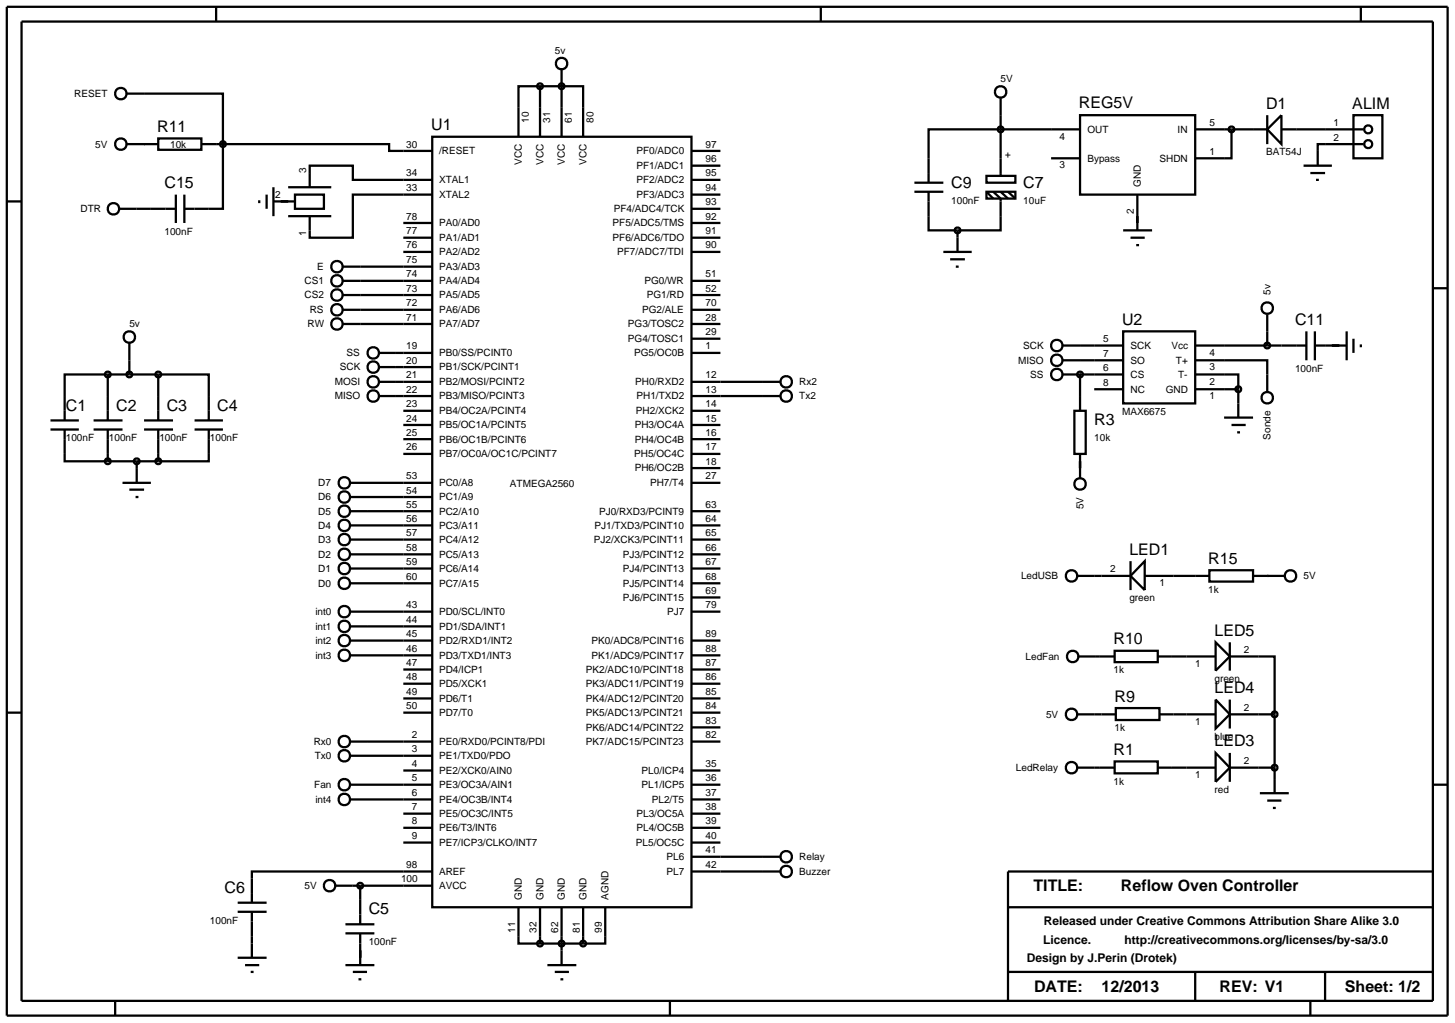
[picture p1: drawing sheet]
<svg xmlns="http://www.w3.org/2000/svg" width="257mm" height="180mm" viewBox="0 0 257 180" stroke-linecap="round" stroke-linejoin="round" font-family="sans-serif">
<g fill="none" stroke="#000" stroke-width=".4">
<path d="M1.2 1.2h254v177.8h-254zM3.8 3.8h248.8v172.6h-248.8zM22.3 16.5h17v8.9M38.1 1.2v2.6M95.2 15.2h-3.8v8.9M95.2 15.2h7.6v8.9M95.2 15.2v8.9M99 12.2v11.9M144.7 1.2v2.6M176.4 17.3v13.7M239.9 1.2v2.6M1.2 35.5h2.6"/>
<path d="M21.1 36.8h9.9M22.3 25.4h5.6M27.9 24.4h7.6v2h-7.6zM31 34.3v5M32.5 34.3v5M35.5 25.4h3.8M39.3 25.4h29.3v1.2h7.6M39.3 25.4v11.4h-6.8M45.7 35.3v.5M47 34.3v2.5M48.2 35.5h3.8M48.2 33v5.1"/>
<path d="M50.8 38.1h7.6M50.8 33h7.6M52 34.3h5.1v2.5h-5.1zM71.1 39.3h5.1M76.2 24.1h45.7v135.8h-45.7zM76.2 34.3h-14v7.6h-7.6v-3.8M76.2 31.7h-14v-2.5h-7.6v3.8M121.9 36.8h5.1M121.9 26.6h5.1M121.9 34.3h5.1M121.9 31.7h5.1M121.9 39.3h5.1"/>
<path d="M121.9 29.2h5.1M161.2 33.8h5.1M161.2 32.2h5.1M163.7 33.8v6.8h5.1M173.9 31h5.1v1.2h-5.1zM173.9 33.8h5.1v1.2h-5.1zM173.9 33.8l1.2 1.2M175.1 33.8l1.3 1.2v5.6h-7.6M176.4 33.8l1.3 1.2M177.7 33.8l1.3 1.2M185.3 27.9h5.1M190.4 20.3h20.3v14h-20.3z"/>
<path d="M190.4 22.8h-26.7v9.4M200.5 34.3v6.3M210.7 22.8h12.7M217.1 22.8v5.1h-6.4M223.4 20.3v5.1M225.9 20.3v5.1l-2.5-2.6zM225.9 22.8h14.5M229.8 29.2h5M231 30.5h2.6M232 31.7h.5M238.6 20.3h5.1v7.6h-5.1zM240.4 25.4h-8.1v3.8"/>
<path d="M60.4 47h15.8M60.4 49.5h15.8M60.4 52h15.8M60.4 54.6h15.8M60.4 57.1h15.8M71.1 44.4h5.1M71.1 41.9h5.1M121.9 49.5h5.1M121.9 52h5.1M121.9 54.6h5.1M121.9 57.1h5.1M121.9 59.7h5.1"/>
<path d="M121.9 44.4h5.1M121.9 41.9h5.1M166.3 44.4h5M167.5 45.7h2.6M168.5 47h.5M168.8 40.6v3.8M198 58.4h12.7v12.7h-12.7zM198 40.6h5.1M199.3 41.9h2.5M200.3 43.2h.5M223.4 55.4v5.5M230.3 58.4v5.1"/>
<path d="M231.8 58.4v5.1M237.4 58.4v5.1M238.6 59.7v2.5M252.6 50.8h2.6M8.9 75.7h5M8.9 74.1h5M11.4 75.7v5.6h7.6M16.5 75.7h5.1M16.5 74.1h5.1M19 66h-7.6v8.1M19 66v8.1M19 75.7v5.6"/>
<path d="M19 66h8.9M22.8 60.4v5.6M25.4 75.7h5.1M25.4 74.1h5.1M27.9 66h8.9v8.1M27.9 66v8.1M27.9 75.7v5.6M34.3 75.7h5M34.3 74.1h5M36.8 75.7v5.6h-8.9M66.8 67.3h9.4M66.8 69.8h9.4"/>
<path d="M66.8 62.2h9.4M66.8 64.7h9.4M71.1 72.4h5.1M71.1 74.9h5.1M71.1 77.4h5.1M121.9 67.3h15.6M121.9 69.8h15.6M121.9 62.2h5.1M121.9 72.4h5.1M121.9 74.9h5.1M121.9 77.4h5.1M187.3 66h10.7"/>
<path d="M187.3 60.9h10.7M187.3 63.5h10.7M189.4 72.4h2v7.6h-2zM190.4 66v6.4M192.9 68.6h5.1M210.7 66h7.6v2.6M210.7 63.5h12.7v5.6M210.7 68.6h7.6M210.7 60.9h19.6M215.8 73.6h5.1M217.1 74.9h2.5M218.1 76.2h.5"/>
<path d="M218.3 68.6v5M231.8 60.9h5.6M239.9 60.7v.5M19 81.3h8.9M21.6 85.1h5M22.8 86.3h2.6M23.9 87.6h.5M24.1 81.3v3.8M61.7 85.1h14.5M61.7 87.6h14.5M61.7 90.1h14.5M61.7 92.6h14.5"/>
<path d="M61.7 95.1h14.5M61.7 97.7h14.5M71.1 80h5.1M121.9 85.1h5.1M121.9 90.1h5.1M121.9 92.6h5.1M121.9 95.1h5.1M121.9 97.7h5.1M121.9 80h5.1M121.9 82.5h5.1M190.4 80v4.3M199.3 98.9v5.1"/>
<path d="M201.8 98.9v5.1l-2.5-2.5zM61.7 100.2h14.5M61.7 102.8h14.5M61.7 107.8h14.5M61.7 110.4h14.5M61.7 112.9h14.5M61.7 115.5h14.5M71.1 118h5.1M121.9 100.2h5.1M121.9 102.8h5.1M121.9 107.8h5.1M121.9 112.9h5.1"/>
<path d="M121.9 115.5h5.1M121.9 118h5.1M121.9 105.3h5.1M189.9 101.5h9.4M190.1 115.7h6.4M196.5 114.7h7.6v2h-7.6zM201.8 101.5h11.4M204.1 115.7h10.2M213.2 100.5h7.7v2h-7.7zM214.3 113.2l2.5 2.5-2.5 2.5zM216.8 115.7h7.9v10.2M216.8 113.2v5"/>
<path d="M220.9 101.5h5.5M1.2 125.6h2.6M61.7 130.7h14.5M61.7 133.2h14.5M61.7 138.3h14.5M71.1 135.8h5.1M71.1 120.5h5.1M71.1 123.1h5.1M71.1 125.6h5.1M121.9 130.7h5.1M121.9 138.3h5.1M121.9 135.8h5.1"/>
<path d="M121.9 120.5h5.1M121.9 123.1h5.1M121.9 125.6h5.1M121.9 128.2h5.1M189.9 135.3h6.6M189.9 125.9h6.8M196.5 134.2h7.6v2.1h-7.6zM196.7 124.8h7.7v2.1h-7.7zM204.1 135.3h10.2M204.4 125.9h9.9M214.3 132.7l2.5 2.6-2.5 2.5zM214.3 123.3l2.5 2.6-2.5 2.5z"/>
<path d="M216.8 135.3h7.9M216.8 125.9h7.9M216.8 123.3v5.1M216.8 132.7v5.1M222.1 139.8h5.1M224.7 125.9v13.9M252.6 138.3h2.6M41.9 159.1h5.1M59.2 156.1h17M61.7 140.9h14.5M63.5 156.1v6.8M71.1 143.4h5.1"/>
<path d="M71.1 145.9h5.1M71.1 148.5h5.1M76.2 153.6h-31.8v5.5M91.4 159.9v6.4h3.8M95.2 159.9v6.4M99 159.9v10.2M102.8 159.9v6.4M106.7 159.9v6.4h-3.9M121.9 151h15.6M121.9 153.6h15.6M121.9 140.9h5.1M121.9 143.4h5.1"/>
<path d="M121.9 145.9h5.1M121.9 148.5h5.1M177.7 159.9h74.9M223.4 141.1h2.5M224.4 142.4h.5M252.6 153.6h-74.9v22.8M20.3 176.4v2.6M41.9 160.7h5.1M41.9 168.8h5.1M43.2 170.1h2.5M44.2 171.3h.5M44.4 160.7v8.1"/>
<path d="M60.9 170.1h5.1M60.9 164.5h5.1M60.9 162.9h5.1M62.2 171.3h2.5M63.2 172.6h.5M63.5 164.5v5.6M95.2 166.3h7.6M96.5 170.1h5.1M97.8 171.3h2.5M98.8 172.6h.5M118.1 176.4v2.6M177.7 171.3h74.9"/>
<path d="M210.7 171.3v5.1M231 176.4v2.6M233.6 171.3v5.1"/>
<circle cx="21.3" cy="16.5" r="1.01"/>
<circle cx="95.2" cy="15.2" r=".51"/>
<circle cx="99" cy="11.2" r="1.01"/>
<circle cx="99" cy="15.2" r=".51"/>
<circle cx="176.4" cy="16.2" r="1.01"/>
<circle cx="20" cy="36.8" r="1.01"/>
<circle cx="21.3" cy="25.4" r="1.01"/>
<circle cx="39.3" cy="25.4" r=".51"/>
<circle cx="176.4" cy="22.8" r=".51"/>
<circle cx="217.1" cy="22.8" r=".51"/>
<circle cx="241.2" cy="25.4" r=".7"/>
<circle cx="241.2" cy="22.8" r=".7"/>
<circle cx="22.8" cy="59.4" r="1.01"/>
<circle cx="59.4" cy="54.6" r="1.01"/>
<circle cx="59.4" cy="52" r="1.01"/>
<circle cx="59.4" cy="47" r="1.01"/>
<circle cx="59.4" cy="49.5" r="1.01"/>
<circle cx="59.4" cy="57.1" r="1.01"/>
<circle cx="168.8" cy="40.6" r=".51"/>
<circle cx="223.4" cy="54.3" r="1.01"/>
<circle cx="19" cy="66" r=".51"/>
<circle cx="22.8" cy="66" r=".51"/>
<circle cx="27.9" cy="66" r=".51"/>
<circle cx="65.8" cy="67.3" r="1.01"/>
<circle cx="65.8" cy="64.7" r="1.01"/>
<circle cx="65.8" cy="62.2" r="1.01"/>
<circle cx="65.8" cy="69.8" r="1.01"/>
<circle cx="138.6" cy="69.8" r="1.01"/>
<circle cx="138.6" cy="67.3" r="1.01"/>
<circle cx="186.3" cy="66" r="1.01"/>
<circle cx="186.3" cy="60.9" r="1.01"/>
<circle cx="186.3" cy="63.5" r="1.01"/>
<circle cx="190.4" cy="66" r=".51"/>
<circle cx="218.3" cy="68.6" r=".51"/>
<circle cx="223.4" cy="70.1" r="1.01"/>
<circle cx="223.4" cy="60.9" r=".51"/>
<circle cx="19" cy="81.3" r=".51"/>
<circle cx="24.1" cy="81.3" r=".51"/>
<circle cx="27.9" cy="81.3" r=".51"/>
<circle cx="60.7" cy="90.1" r="1.01"/>
<circle cx="60.7" cy="97.7" r="1.01"/>
<circle cx="60.7" cy="95.1" r="1.01"/>
<circle cx="60.7" cy="85.1" r="1.01"/>
<circle cx="60.7" cy="87.6" r="1.01"/>
<circle cx="60.7" cy="92.6" r="1.01"/>
<circle cx="190.4" cy="85.3" r="1.01"/>
<circle cx="60.7" cy="115.5" r="1.01"/>
<circle cx="60.7" cy="102.8" r="1.01"/>
<circle cx="60.7" cy="100.2" r="1.01"/>
<circle cx="60.7" cy="112.9" r="1.01"/>
<circle cx="60.7" cy="110.4" r="1.01"/>
<circle cx="60.7" cy="107.8" r="1.01"/>
<circle cx="188.9" cy="101.5" r="1.01"/>
<circle cx="189.1" cy="115.7" r="1.01"/>
<circle cx="227.5" cy="101.5" r="1.01"/>
<circle cx="60.7" cy="138.3" r="1.01"/>
<circle cx="60.7" cy="133.2" r="1.01"/>
<circle cx="60.7" cy="130.7" r="1.01"/>
<circle cx="188.9" cy="135.3" r="1.01"/>
<circle cx="188.9" cy="125.9" r="1.01"/>
<circle cx="224.7" cy="135.3" r=".51"/>
<circle cx="224.7" cy="125.9" r=".51"/>
<circle cx="58.1" cy="156.1" r="1.01"/>
<circle cx="60.7" cy="140.9" r="1.01"/>
<circle cx="63.5" cy="156.1" r=".51"/>
<circle cx="138.6" cy="153.6" r="1.01"/>
<circle cx="138.6" cy="151" r="1.01"/>
<circle cx="95.2" cy="166.3" r=".51"/>
<circle cx="99" cy="166.3" r=".51"/>
<circle cx="102.8" cy="166.3" r=".51"/>
</g>
<g font-size="2.8">
<text x="27.7" y="23.3">R11</text>
<text x="76" y="23">U1</text>
<text x="190.2" y="19.1">REG5V</text>
<text x="223.2" y="19.2">D1</text>
<text x="238.4" y="19.2">ALIM</text>
<text x="29" y="33.2">C15</text>
<text x="167.7" y="33.1">C9</text>
<text x="180.4" y="33.1">C7</text>
<text x="197.8" y="57.3">U2</text>
<text x="228.3" y="57.3">C11</text>
<text x="11.6" y="72.4">C1</text>
<text x="20.5" y="72.4">C2</text>
<text x="29.4" y="72.4">C3</text>
<text x="38.3" y="72.4">C4</text>
<text x="192.9" y="75">R3</text>
<text x="199.1" y="97.8">LED1</text>
<text x="213" y="99.4">R15</text>
<text x="196.3" y="113.6">R10</text>
<text x="214.1" y="112.1">LED5</text>
<text x="196.5" y="123.7">R9</text>
<text x="214.1" y="122.2">LED4</text>
<text x="214.1" y="131.6">LED3</text>
<text x="196.3" y="133.1">R1</text>
<text x="39.6" y="157.4">C6</text>
<text x="65" y="161.2">C5</text>
<text x="182.2" y="157">TITLE:</text>
<text x="197.6" y="157">Reflow Oven Controller</text>
<text x="182.3" y="174.8">DATE:</text>
<text x="194.2" y="174.8">12/2013</text>
<text x="215" y="174.8">REV: V1</text>
<text x="237.1" y="174.8">Sheet: 1/2</text>
</g>
<g font-size="2.1">
<text x="183.9" y="166.3">Licence.</text>
<text x="184" y="163">Released under Creative Commons Attribution Share Alike 3.0</text>
<text x="198.3" y="166.3">http://creativecommons.org/licenses/by-sa/3.0</text>
<text x="181" y="169.6">Design by J.Perin (Drotek)</text>
</g>
<g font-size="1.8">
<text x="97.8" y="9.5">5v</text>
<text x="13.1" y="17.1">RESET</text>
<text x="176.4" y="14.5">5V</text>
<text x="93.2" y="21.6" transform="rotate(-90 93.2 21.6)">10</text>
<text x="97" y="21.6" transform="rotate(-90 97 21.6)">31</text>
<text x="100.8" y="21.6" transform="rotate(-90 100.8 21.6)">61</text>
<text x="104.6" y="21.6" transform="rotate(-90 104.6 21.6)">80</text>
<text x="191.7" y="23.4">OUT</text>
<text x="207.6" y="23.4">IN</text>
<text x="213.2" y="22.2">5</text>
<text x="235.1" y="22.2">1</text>
<text x="16.8" y="26">5V</text>
<text x="30" y="26.1">10k</text>
<text x="71.6" y="26">30</text>
<text x="77.4" y="27.2">/RESET</text>
<text x="92" y="29.1" transform="rotate(-90 92 29.1)">VCC</text>
<text x="95.8" y="29.1" transform="rotate(-90 95.8 29.1)">VCC</text>
<text x="99.6" y="29.1" transform="rotate(-90 99.6 29.1)">VCC</text>
<text x="103.4" y="29.1" transform="rotate(-90 103.4 29.1)">VCC</text>
<text x="112.2" y="29.8">PF1/ADC1</text>
<text x="112.2" y="27.2">PF0/ADC0</text>
<text x="124.4" y="28.6">96</text>
<text x="124.4" y="26">97</text>
<text x="178.2" y="27.9" transform="rotate(-90 178.2 27.9)">+</text>
<text x="186.8" y="24.6">4</text>
<text x="186.8" y="29.7">3</text>
<text x="191.7" y="28.5">Bypass</text>
<text x="204.4" y="28.5">SHDN</text>
<text x="213.2" y="27.3">1</text>
<text x="223.2" y="27.4">BAT54J</text>
<text x="235.1" y="24.8">2</text>
<text x="48.5" y="34.9">2</text>
<text x="54" y="30.5" transform="rotate(-90 54 30.5)">3</text>
<text x="71.6" y="33.7">33</text>
<text x="71.6" y="31.1">34</text>
<text x="77.4" y="34.9">XTAL2</text>
<text x="77.4" y="32.3">XTAL1</text>
<text x="112.2" y="34.9">PF3/ADC3</text>
<text x="112.2" y="32.3">PF2/ADC2</text>
<text x="124.4" y="33.7">94</text>
<text x="124.4" y="31.1">95</text>
<text x="167.7" y="35.9">100nF</text>
<text x="180.4" y="35.9">10uF</text>
<text x="201.1" y="33" transform="rotate(-90 201.1 33)">GND</text>
<text x="14.2" y="37.4">DTR</text>
<text x="29" y="41.4">100nF</text>
<text x="54" y="41.6" transform="rotate(-90 54 41.6)">1</text>
<text x="71.6" y="41.3">77</text>
<text x="71.6" y="38.7">78</text>
<text x="77.4" y="39.9">PA0/AD0</text>
<text x="108" y="39.9">PF5/ADC5/TMS</text>
<text x="108.2" y="37.4">PF4/ADC4/TCK</text>
<text x="124.4" y="41.3">91</text>
<text x="124.4" y="38.7">92</text>
<text x="124.4" y="36.2">93</text>
<text x="199.9" y="37.8" transform="rotate(-90 199.9 37.8)">2</text>
<text x="55.9" y="47.6">E</text>
<text x="71.6" y="46.4">75</text>
<text x="71.6" y="43.8">76</text>
<text x="77.4" y="47.6">PA3/AD3</text>
<text x="77.4" y="45">PA2/AD2</text>
<text x="77.4" y="42.5">PA1/AD1</text>
<text x="108" y="42.5">PF6/ADC6/TDO</text>
<text x="108.8" y="45">PF7/ADC7/TDI</text>
<text x="124.4" y="43.8">90</text>
<text x="53.7" y="50.1">CS1</text>
<text x="53.7" y="52.6">CS2</text>
<text x="71.6" y="54">72</text>
<text x="71.6" y="51.4">73</text>
<text x="71.6" y="48.9">74</text>
<text x="77.4" y="52.6">PA5/AD5</text>
<text x="77.4" y="50.1">PA4/AD4</text>
<text x="113.6" y="50.1">PG0/WR</text>
<text x="114" y="52.6">PG1/RD</text>
<text x="124.4" y="48.9">51</text>
<text x="124.4" y="51.4">52</text>
<text x="124.4" y="54">70</text>
<text x="224" y="52" transform="rotate(-90 224 52)">5v</text>
<text x="22.8" y="57.7">5v</text>
<text x="54.2" y="57.7">RW</text>
<text x="54.6" y="55.2">RS</text>
<text x="71.6" y="56.5">71</text>
<text x="77.4" y="57.7">PA7/AD7</text>
<text x="77.4" y="55.2">PA6/AD6</text>
<text x="110.7" y="57.7">PG3/TOSC2</text>
<text x="113.2" y="55.2">PG2/ALE</text>
<text x="124.4" y="56.5">28</text>
<text x="124.4" y="59.1">29</text>
<text x="59.9" y="65.3">SCK</text>
<text x="61.1" y="62.8">SS</text>
<text x="71.6" y="61.6">19</text>
<text x="71.6" y="64.1">20</text>
<text x="77.4" y="62.8">PB0/SS/PCINT0</text>
<text x="77.4" y="65.3">PB1/SCK/PCINT1</text>
<text x="110.7" y="60.3">PG4/TOSC1</text>
<text x="111.8" y="62.8">PG5/OC0B</text>
<text x="124.4" y="61.6">1</text>
<text x="179.5" y="64.1">MISO</text>
<text x="180.4" y="61.5">SCK</text>
<text x="194.5" y="62.9">7</text>
<text x="194.5" y="65.4">6</text>
<text x="194.5" y="60.3">5</text>
<text x="199.3" y="64.1">SO</text>
<text x="199.3" y="61.5">SCK</text>
<text x="206.5" y="61.5">Vcc</text>
<text x="207.3" y="64.1">T+</text>
<text x="213.2" y="65.3">3</text>
<text x="213.2" y="62.7">4</text>
<text x="228.3" y="65.5">100nF</text>
<text x="59" y="70.4">MISO</text>
<text x="59" y="67.9">MOSI</text>
<text x="71.6" y="66.7">21</text>
<text x="71.6" y="69.2">22</text>
<text x="71.6" y="71.8">23</text>
<text x="77.4" y="67.9">PB2/MOSI/PCINT2</text>
<text x="77.4" y="70.4">PB3/MISO/PCINT3</text>
<text x="112" y="67.9">PH0/RXD2</text>
<text x="112.2" y="70.4">PH1/TXD2</text>
<text x="124.4" y="66.7">12</text>
<text x="124.4" y="69.2">13</text>
<text x="124.4" y="71.8">14</text>
<text x="140.9" y="67.9">Rx2</text>
<text x="140.9" y="70.4">Tx2</text>
<text x="181.6" y="66.6">SS</text>
<text x="194.5" y="68">8</text>
<text x="199.3" y="69.2">NC</text>
<text x="199.3" y="66.6">CS</text>
<text x="205.5" y="69.2">GND</text>
<text x="207.7" y="66.6">T-</text>
<text x="213.2" y="70.4">1</text>
<text x="213.2" y="67.8">2</text>
<text x="11.6" y="77.8">100nF</text>
<text x="19.2" y="77.8">100nF</text>
<text x="28.1" y="77.8">100nF</text>
<text x="37" y="77.8">100nF</text>
<text x="71.6" y="74.3">24</text>
<text x="71.6" y="76.8">25</text>
<text x="77.4" y="73">PB4/OC2A/PCINT4</text>
<text x="77.4" y="75.5">PB5/OC1A/PCINT5</text>
<text x="77.4" y="78">PB6/OC1B/PCINT6</text>
<text x="111.9" y="75.5">PH3/OC4A</text>
<text x="111.9" y="78">PH4/OC4B</text>
<text x="112.1" y="73">PH2/XCK2</text>
<text x="124.4" y="74.3">15</text>
<text x="124.4" y="76.8">16</text>
<text x="192.9" y="77.8">10k</text>
<text x="197.8" y="73.1">MAX6675</text>
<text x="224" y="77.5" transform="rotate(-90 224 77.5)">Sonde</text>
<text x="71.6" y="79.4">26</text>
<text x="77.4" y="80.6">PB7/OC0A/OC1C/PCINT7</text>
<text x="111.8" y="80.6">PH5/OC4C</text>
<text x="111.9" y="83.1">PH6/OC2B</text>
<text x="124.4" y="79.4">17</text>
<text x="124.4" y="81.9">18</text>
<text x="56.1" y="85.7">D7</text>
<text x="56.1" y="88.2">D6</text>
<text x="71.6" y="84.5">53</text>
<text x="71.6" y="87">54</text>
<text x="71.6" y="89.5">55</text>
<text x="77.4" y="85.7">PC0/A8</text>
<text x="77.4" y="88.2">PC1/A9</text>
<text x="89.9" y="85.8">ATMEGA2560</text>
<text x="114.6" y="85.7">PH7/T4</text>
<text x="124.4" y="84.5">27</text>
<text x="124.4" y="89.5">63</text>
<text x="191" y="89.8" transform="rotate(-90 191 89.8)">5V</text>
<text x="56.1" y="90.7">D5</text>
<text x="56.1" y="93.2">D4</text>
<text x="56.1" y="95.7">D3</text>
<text x="71.6" y="92">56</text>
<text x="71.6" y="94.5">57</text>
<text x="77.4" y="90.7">PC2/A10</text>
<text x="77.4" y="93.2">PC3/A11</text>
<text x="77.4" y="95.7">PC4/A12</text>
<text x="104.7" y="95.7">PJ2/XCK3/PCINT11</text>
<text x="104.8" y="93.2">PJ1/TXD3/PCINT10</text>
<text x="105.6" y="90.7">PJ0/RXD3/PCINT9</text>
<text x="124.4" y="92">64</text>
<text x="124.4" y="94.5">65</text>
<text x="56.1" y="98.3">D2</text>
<text x="56.1" y="100.8">D1</text>
<text x="71.6" y="97.1">58</text>
<text x="71.6" y="99.6">59</text>
<text x="77.4" y="98.3">PC5/A13</text>
<text x="77.4" y="100.8">PC6/A14</text>
<text x="109.8" y="98.3">PJ3/PCINT12</text>
<text x="109.8" y="100.8">PJ4/PCINT13</text>
<text x="124.4" y="97.1">66</text>
<text x="124.4" y="99.6">67</text>
<text x="195.7" y="100.9">2</text>
<text x="56.1" y="103.4">D0</text>
<text x="71.6" y="107.2">43</text>
<text x="71.6" y="102.2">60</text>
<text x="77.4" y="103.4">PC7/A15</text>
<text x="109.8" y="103.4">PJ5/PCINT14</text>
<text x="109.8" y="105.9">PJ6/PCINT15</text>
<text x="124.4" y="102.2">68</text>
<text x="124.4" y="104.7">69</text>
<text x="124.4" y="107.2">79</text>
<text x="180" y="102.1">LedUSB</text>
<text x="199.1" y="106">green</text>
<text x="204.4" y="103.3">1</text>
<text x="213" y="104.5">1k</text>
<text x="229.8" y="102.1">5V</text>
<text x="55.6" y="108.4">int0</text>
<text x="55.6" y="111">int1</text>
<text x="55.6" y="113.5">int2</text>
<text x="71.6" y="109.8">44</text>
<text x="71.6" y="112.3">45</text>
<text x="77.4" y="108.4">PD0/SCL/INT0</text>
<text x="77.4" y="111">PD1/SDA/INT1</text>
<text x="77.4" y="113.5">PD2/RXD1/INT2</text>
<text x="104.3" y="113.5">PK0/ADC8/PCINT16</text>
<text x="117.6" y="108.4">PJ7</text>
<text x="124.4" y="112.3">89</text>
<text x="55.6" y="116.1">int3</text>
<text x="71.6" y="114.9">46</text>
<text x="71.6" y="117.4">47</text>
<text x="71.6" y="119.9">48</text>
<text x="77.4" y="116.1">PD3/TXD1/INT3</text>
<text x="77.4" y="118.6">PD4/ICP1</text>
<text x="103.3" y="118.6">PK2/ADC10/PCINT18</text>
<text x="104.3" y="116.1">PK1/ADC9/PCINT17</text>
<text x="124.4" y="119.9">86</text>
<text x="124.4" y="117.4">87</text>
<text x="124.4" y="114.9">88</text>
<text x="180.8" y="116.3">LedFan</text>
<text x="196.3" y="118.7">1k</text>
<text x="210.7" y="117.5">1</text>
<text x="219.3" y="115.1">2</text>
<text x="71.6" y="122.5">49</text>
<text x="71.6" y="125">50</text>
<text x="77.4" y="121.1">PD5/XCK1</text>
<text x="77.4" y="123.7">PD6/T1</text>
<text x="103.3" y="123.7">PK4/ADC12/PCINT20</text>
<text x="103.3" y="121.1">PK3/ADC11/PCINT19</text>
<text x="124.4" y="125">84</text>
<text x="124.4" y="122.5">85</text>
<text x="214.1" y="120.2">green</text>
<text x="219.3" y="125.3">2</text>
<text x="55.3" y="131.3">Rx0</text>
<text x="72.6" y="130.1">2</text>
<text x="77.4" y="131.3">PE0/RXD0/PCINT8/PDI</text>
<text x="77.4" y="126.2">PD7/T0</text>
<text x="103.3" y="131.3">PK7/ADC15/PCINT23</text>
<text x="103.3" y="128.8">PK6/ADC14/PCINT22</text>
<text x="103.3" y="126.2">PK5/ADC13/PCINT21</text>
<text x="124.4" y="130.1">82</text>
<text x="124.4" y="127.6">83</text>
<text x="184.4" y="126.5">5V</text>
<text x="196.5" y="128.9">1k</text>
<text x="210.7" y="127.7">1</text>
<text x="214.1" y="130.4">blue</text>
<text x="55.5" y="133.8">Tx0</text>
<text x="72.6" y="132.6">3</text>
<text x="72.6" y="135.2">4</text>
<text x="72.6" y="137.7">5</text>
<text x="77.4" y="133.8">PE1/TXD0/PDO</text>
<text x="77.4" y="136.4">PE2/XCK0/AIN0</text>
<text x="113.1" y="136.4">PL0/ICP4</text>
<text x="124.4" y="135.2">35</text>
<text x="124.4" y="137.7">36</text>
<text x="179.1" y="135.9">LedRelay</text>
<text x="210.7" y="137.1">1</text>
<text x="219.3" y="134.7">2</text>
<text x="55.4" y="138.9">Fan</text>
<text x="55.6" y="141.5">int4</text>
<text x="72.6" y="140.3">6</text>
<text x="72.6" y="142.8">7</text>
<text x="77.4" y="138.9">PE3/OC3A/AIN1</text>
<text x="77.4" y="141.5">PE4/OC3B/INT4</text>
<text x="77.4" y="144">PE5/OC3C/INT5</text>
<text x="112.2" y="144">PL3/OC5A</text>
<text x="113.1" y="138.9">PL1/ICP5</text>
<text x="114.9" y="141.5">PL2/T5</text>
<text x="124.4" y="140.3">37</text>
<text x="124.4" y="142.8">38</text>
<text x="196.3" y="138.3">1k</text>
<text x="214.1" y="139.8">red</text>
<text x="72.6" y="145.3">8</text>
<text x="72.6" y="147.9">9</text>
<text x="77.4" y="146.5">PE6/T3/INT6</text>
<text x="77.4" y="149.1">PE7/ICP3/CLKO/INT7</text>
<text x="112.1" y="149.1">PL5/OC5C</text>
<text x="112.2" y="146.5">PL4/OC5B</text>
<text x="124.4" y="145.3">39</text>
<text x="124.4" y="147.9">40</text>
<text x="70.7" y="155.5">100</text>
<text x="71.6" y="153">98</text>
<text x="77.4" y="154.2">AREF</text>
<text x="117.5" y="151.6">PL6</text>
<text x="117.5" y="154.2">PL7</text>
<text x="124.4" y="150.4">41</text>
<text x="124.4" y="153">42</text>
<text x="140.9" y="151.6">Relay</text>
<text x="140.9" y="154.2">Buzzer</text>
<text x="53.7" y="156.7">5V</text>
<text x="77.4" y="156.7">AVCC</text>
<text x="92" y="158.6" transform="rotate(-90 92 158.6)">GND</text>
<text x="95.8" y="158.6" transform="rotate(-90 95.8 158.6)">GND</text>
<text x="99.6" y="158.6" transform="rotate(-90 99.6 158.6)">GND</text>
<text x="103.4" y="158.6" transform="rotate(-90 103.4 158.6)">GND</text>
<text x="107.3" y="158.6" transform="rotate(-90 107.3 158.6)">AGND</text>
<text x="37" y="162.8">100nF</text>
<text x="65" y="166.6">100nF</text>
<text x="90.8" y="164.4" transform="rotate(-90 90.8 164.4)">11</text>
<text x="94.6" y="164.4" transform="rotate(-90 94.6 164.4)">32</text>
<text x="98.4" y="164.4" transform="rotate(-90 98.4 164.4)">62</text>
<text x="102.2" y="164.4" transform="rotate(-90 102.2 164.4)">81</text>
<text x="106.1" y="164.4" transform="rotate(-90 106.1 164.4)">99</text>
</g>
</svg>
